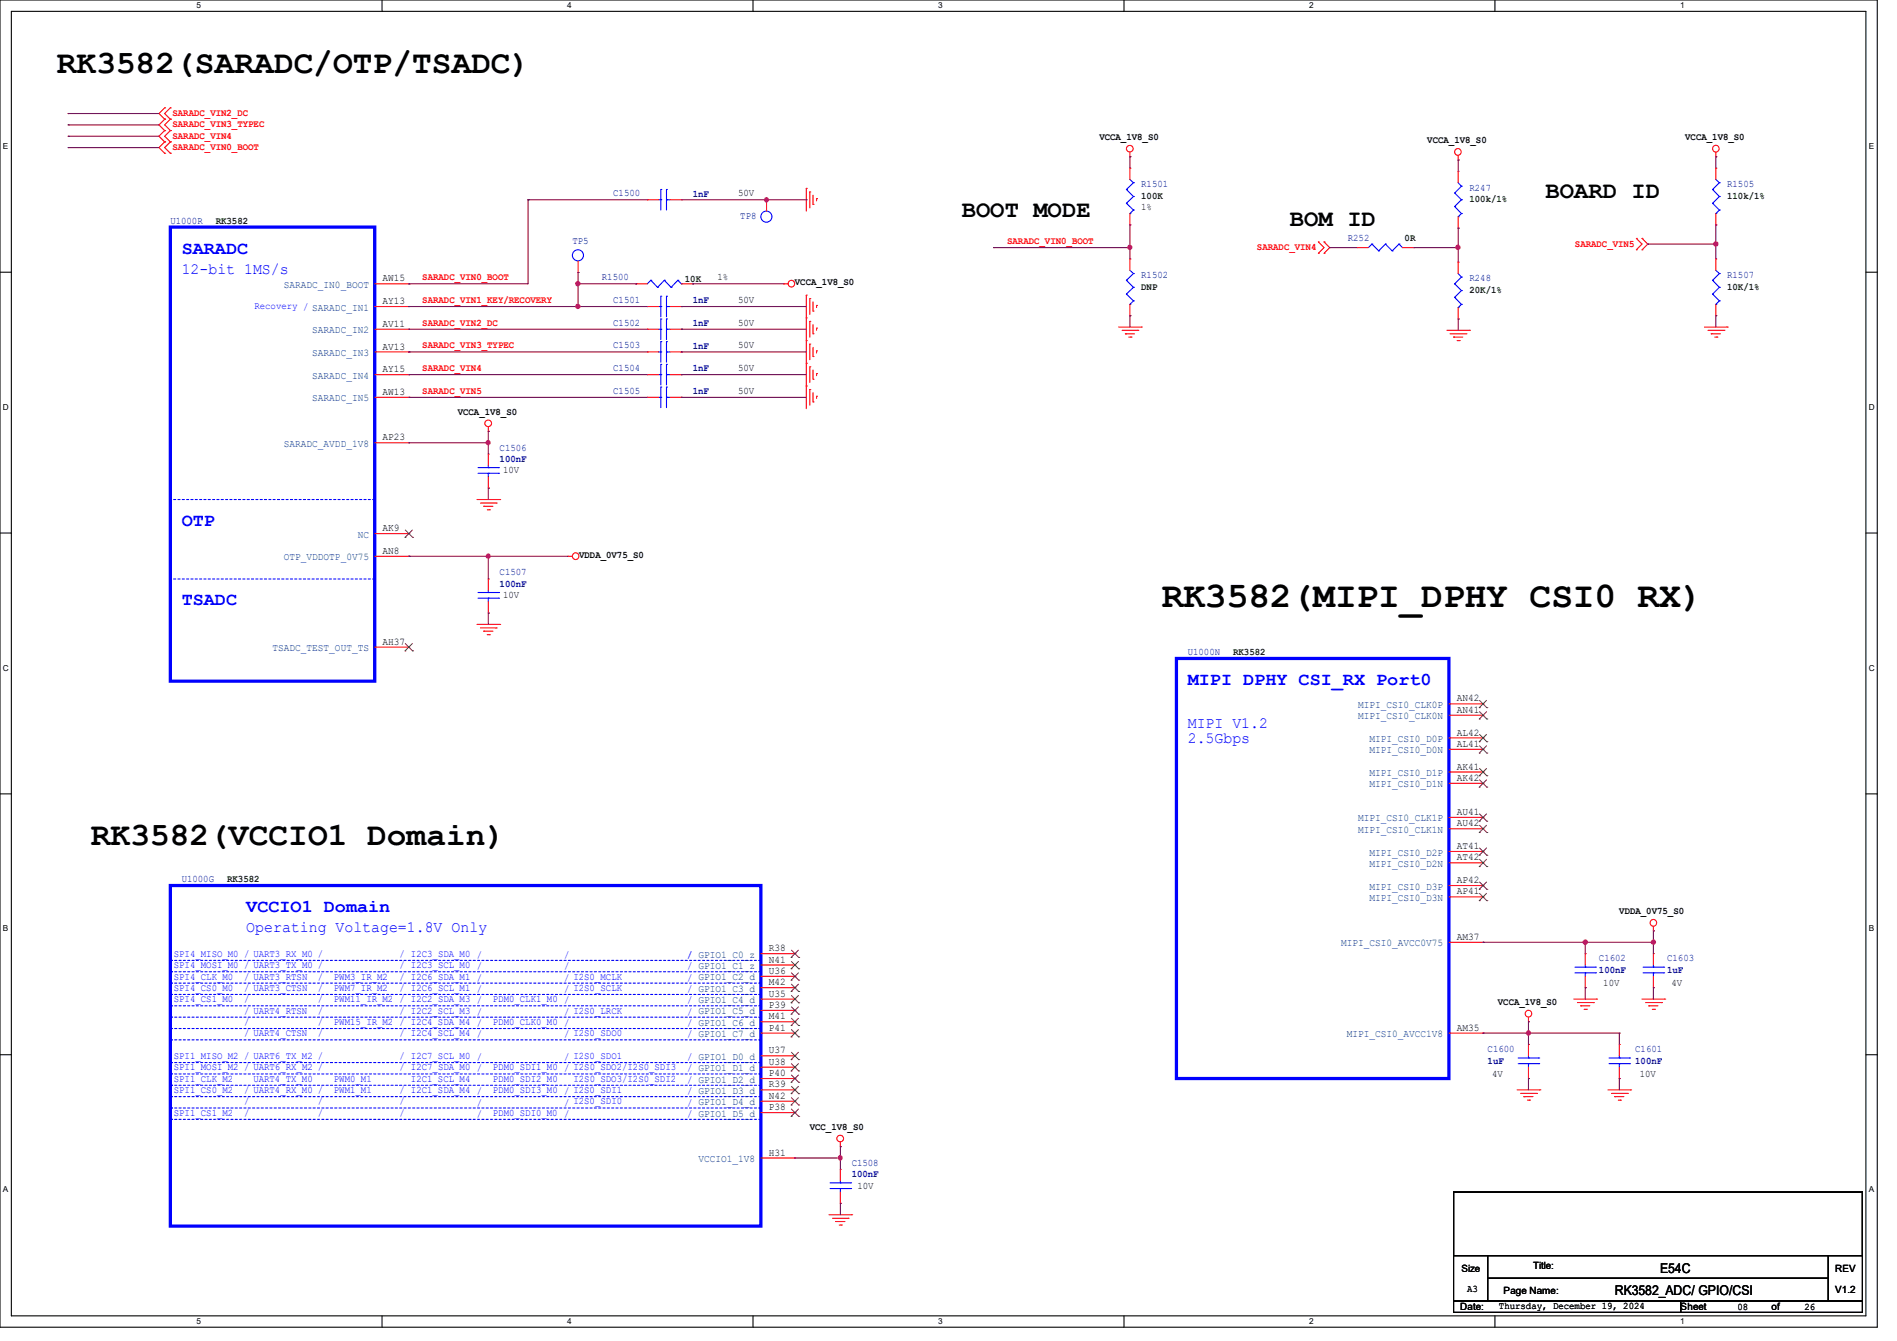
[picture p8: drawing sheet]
<svg xmlns="http://www.w3.org/2000/svg" width="297mm" height="210mm" viewBox="0 0 297 210" stroke-linecap="round" stroke-linejoin="round" font-family="sans-serif">
<path d="M0 0h293.9v207.9h-293.9zM1.8 1.8h290.3v204.3h-290.3z" fill="none" stroke="#000" stroke-width=".17"/>
<g fill="#fff">
<path d="M30.8 .2h.7v1.4h-.7z"/>
<path d="M30.8 206.2h.7v1.4h-.7z"/>
</g>
<path d="M59.8 0v1.8M59.8 206.1v1.8" fill="none" stroke="#000" stroke-width=".17"/>
<g fill="#fff">
<path d="M88.8 .2h.7v1.4h-.7z"/>
<path d="M88.8 206.2h.7v1.4h-.7z"/>
</g>
<path d="M117.9 0v1.8M117.9 206.1v1.8" fill="none" stroke="#000" stroke-width=".17"/>
<g fill="#fff">
<path d="M146.9 .2h.7v1.4h-.7z"/>
<path d="M146.9 206.2h.7v1.4h-.7z"/>
</g>
<path d="M176 0v1.8M176 206.1v1.8" fill="none" stroke="#000" stroke-width=".17"/>
<g fill="#fff">
<path d="M205 .2h.7v1.4h-.7z"/>
<path d="M205 206.2h.7v1.4h-.7z"/>
</g>
<path d="M234.1 0v1.8M234.1 206.1v1.8" fill="none" stroke="#000" stroke-width=".17"/>
<g fill="#fff">
<path d="M263.1 .2h.6v1.4h-.6z"/>
<path d="M263.1 206.2h.6v1.4h-.6z"/>
<path d="M.5 22.2h.8v1.4h-.8z"/>
<path d="M292.6 22.2h.8v1.4h-.8z"/>
<path d="M.5 63h.9v1.4h-.9z"/>
<path d="M292.6 63h.9v1.4h-.9z"/>
</g>
<path d="M0 42.6h1.8M292.1 42.6h1.8" fill="none" stroke="#000" stroke-width=".17"/>
<g fill="#fff">
<path d="M.5 103.9h.9v1.4h-.9z"/>
<path d="M292.6 103.9h.9v1.4h-.9z"/>
</g>
<path d="M0 83.5h1.8M292.1 83.5h1.8" fill="none" stroke="#000" stroke-width=".17"/>
<g fill="#fff">
<path d="M.5 144.7h.8v1.4h-.8z"/>
<path d="M292.6 144.7h.8v1.4h-.8z"/>
</g>
<path d="M0 124.3h1.8M292.1 124.3h1.8" fill="none" stroke="#000" stroke-width=".17"/>
<g fill="#fff">
<path d="M.5 185.6h.8v1.4h-.8z"/>
<path d="M292.6 185.6h.8v1.4h-.8z"/>
</g>
<path d="M0 165.2h1.8M292.1 165.2h1.8M227.6 186.7h64v9.9h-64zM227.6 196.6h5.3v7.2h-5.3zM232.9 196.6h53.4v3.6h-53.4zM286.3 196.6h5.3v7.2h-5.3zM227.6 203.8h35.5v1.7h-35.5zM232.9 200.2h53.4v3.6h-53.4zM263.1 203.8h28.5v1.7h-28.5z" fill="none" stroke="#000" stroke-width=".17"/>
<g fill="none" stroke="#f00" stroke-width=".17">
<path d="M25.8 18.7h.1M25.8 16.9h.1M25.8 18.7l-.9 .9 .9 .8M25.8 16.9l-.9 .9 .9 .9M26.7 18.7h.1M26.7 16.9h.1M26.7 18.7l-.9 .9 .9 .8M26.7 16.9l-.9 .9 .9 .9M25.8 20.4h.1M25.8 22.2h.1M25.8 24h.1M25.8 22.2l-.9 .9 .9 .9"/>
<path d="M25.8 20.4l-.9 .9 .9 .9M26.7 20.4h.1M26.7 24h.1M26.7 22.2h.1M26.7 22.2l-.9 .9 .9 .9M26.7 20.4l-.9 .9 .9 .9M101.3 31.3h.1M101.3 31.3h1.8M104.9 31.3h1.8M106.7 31.3h.1M120 31.3h.1M120 31.3v1.8"/>
<path d="M126.2 29.5h.1M126.2 29.5v3.6M126.8 30.1h.1M126.8 30.1v2.5M127.3 32h.1M127.3 30.6v1.4M127.8 31.1h.1M127.8 31.1v.4M176.9 24.6h.1M176.9 26.3h.1M176.9 35.2h.1M176.9 23.8v.8"/>
<path d="M176.9 26.3v1.8M176.9 33.4v1.8M206.4 39.7h.1M206.4 37.9h.1M206.4 37.9l.9 .9-.9 .9M207.3 37.9h.1M207.3 39.7h.1M207.3 37.9l.9 .9-.9 .9M212.5 38.8h.1M212.5 38.8h1.7M219.6 38.8h1.8M221.4 38.8h.1"/>
<path d="M228.3 25.1h.1M228.3 26.8h.1M228.3 35.7h.1M228.3 24.3v.8M228.3 26.8v1.8M228.3 34v1.7M256.2 39.1h.1M256.2 37.3h.1M256.2 37.3l.9 .9-.9 .9M257.1 37.3h.1M257.1 39.1h.1M257.1 37.3l.9 .9-.9 .9"/>
<path d="M268.6 24.6h.1M268.6 26.3h.1M268.6 35.2h.1M268.6 23.8v.8M268.6 26.3v1.8M268.6 33.4v1.8M58.7 44.4h5.3M58.7 48h5.3M58.7 51.6h5.3M58.7 55.1h5.3M58.7 58.7h5.3M64 44.4h.1"/>
<path d="M64 48h.1M64 51.6h.1M64 55.1h.1M64 58.7h.1M90.5 42.7h.1M90.5 40.9v1.8M99.6 44.4h.1M99.6 44.4h1.7M101.3 48h.1M101.3 51.6h.1M101.3 58.7h.1M101.3 55.1h.1"/>
<path d="M101.3 48h1.8M101.3 51.6h1.8M101.3 55.1h1.8M101.3 58.7h1.8M104.9 48h1.8M104.9 51.6h1.8M104.9 55.1h1.8M104.9 58.7h1.8M106.7 48h.1M106.7 51.6h.1M106.7 58.7h.1M106.7 55.1h.1"/>
<path d="M106.7 44.4h1.8M108.5 44.4h.1M122.7 44.4h.1M122.7 44.4h.7M126.2 46.2h.1M126.2 49.8h.1M126.2 53.3h.1M126.2 56.9h.1M126.2 46.2v17.8M126.8 46.8h.1M126.8 50.3h.1M126.8 53.9h.1"/>
<path d="M126.8 57.4h.1M126.8 46.8v2.4M126.8 50.3v2.5M126.8 53.9v2.4M126.8 57.4v2.5M127.3 48.7h.1M127.3 52.3h.1M127.3 55.8h.1M127.3 59.4h.1M127.3 47.3v1.4M127.3 50.8v1.5M127.3 54.4v1.4"/>
<path d="M127.3 58v1.4M127.8 47.8h.1M127.8 51.4h.1M127.8 54.9h.1M127.8 58.5h.1M127.8 47.8v.4M127.8 51.4v.3M127.8 54.9v.4M127.8 58.5v.3M175.1 51.2h3.6M175.7 51.7h2.4M176.2 52.3h.1"/>
<path d="M176.2 52.3h1.4M176.7 52.8h.4M176.9 40.6h.1M176.9 49.4h.1M176.9 40.6v1.7M176.9 47.7v1.7M177.1 52.8h.1M178.1 51.7h.1M178.7 51.2h.1M226.5 51.7h3.6M227 52.3h2.5M227.6 52.8h.1"/>
<path d="M227.6 52.8h1.4M228.1 53.3h.4M228.3 41.1h.1M228.3 50h.1M228.3 41.1v1.7M228.3 48.2v1.8M228.5 53.3h.1M229.5 52.3h.1M230.1 51.7h.1M266.9 51.2h3.5M267.4 51.7h2.5M267.9 52.3h.1"/>
<path d="M267.9 52.3h1.5M268.5 52.8h.3M268.6 40.6h.1M268.6 49.4h.1M268.6 40.6v1.7M268.6 47.7v1.7M268.8 52.8h.1M269.9 51.7h.1M270.4 51.2h.1M58.7 62.2h5.3M58.7 69.3h5.3M64 62.2h.1"/>
<path d="M64 69.3h.1M74.7 78.2h3.5M75.2 78.8h2.5M75.7 79.3h.1M75.7 79.3h1.5M76.3 79.8h.3M76.5 67.6h.1M76.5 71.1h.1M76.5 76.5h.1M76.5 66.8v.8M76.5 71.1v1.8M76.5 74.7v1.8"/>
<path d="M76.6 79.8h.1M77.7 78.8h.1M78.2 78.2h.1M101.3 62.2h.1M101.3 62.2h1.8M104.9 62.2h1.8M106.7 62.2h.1M126.2 60.5h.1M126.8 61h.1M126.8 61v2.5M127.3 62.9h.1M127.3 61.5v1.4"/>
<path d="M127.8 62.1h.1M127.8 62.1v.3M58.7 87.1h5.3M58.7 83.6h5.3M64 83.6h.1M64 87.1h.1M74.7 97.8h3.5M75.2 98.3h2.5M75.7 98.8h.1M75.7 98.8h1.5M76.3 99.4h.3M76.5 90.7h.1"/>
<path d="M76.5 96h.1M76.5 90.7v1.8M76.5 94.2v1.8M76.6 99.4h.1M77.7 98.3h.1M78.2 97.8h.1M88.9 87.1h.1M88.9 87.1h.7M58.7 101.3h5.3M64 101.3h.1M226.9 110.2h5.3M226.9 112h5.3"/>
<path d="M226.9 115.6h5.3M226.9 117.3h5.3M232.2 110.2h.1M232.2 112h.1M232.2 115.6h.1M232.2 117.3h.1M226.9 120.9h5.3M226.9 122.7h5.3M226.9 128h5.3M226.9 129.8h5.3M226.9 133.4h5.3M226.9 135.1h5.3"/>
<path d="M226.9 138.7h5.3M232.2 120.9h.1M232.2 122.7h.1M232.2 128h.1M232.2 129.8h.1M232.2 133.4h.1M232.2 135.1h.1M232.2 138.7h.1M119.1 156.5h5.4M119.1 149.4h5.4M119.1 151.1h5.4M119.1 158.2h5.4"/>
<path d="M119.1 152.9h5.4M119.1 154.7h5.4M124.5 149.4h.1M124.5 151.1h.1M124.5 158.2h.1M124.5 152.9h.1M124.5 156.5h.1M124.5 154.7h.1M226.9 140.5h5.3M226.9 147.6h5.3M232.2 140.5h.1M232.2 147.6h.1"/>
<path d="M239.3 159.3v.7M246.4 156.5h3.6M247 157h2.5M247.5 157.5h.1M247.5 157.5h1.4M248 158.1h.4M248.2 149.4h.1M248.2 154.7h.1M248.2 149.4v1.7M248.2 152.9v1.8M248.4 158.1h.1M249.5 157h.1"/>
<path d="M250 156.5h.1M257.1 156.5h3.5M257.6 157h2.5M258.1 157.5h.1M258.1 157.5h1.5M258.7 158.1h.3M258.9 145.8h.1M258.9 149.4h.1M258.9 154.7h.1M258.9 145.1v.7M258.9 149.4v1.7M258.9 152.9v1.8"/>
<path d="M259 158.1h.1M260.1 157h.1M260.6 156.5h.1M119.1 170.7h5.4M119.1 161.8h5.4M119.1 160h5.4M119.1 172.5h5.4M119.1 165.4h5.4M119.1 167.1h5.4M119.1 168.9h5.4M119.1 174.2h5.4M124.5 160h.1"/>
<path d="M124.5 172.5h.1M124.5 170.7h.1M124.5 161.8h.1M124.5 165.4h.1M124.5 167.1h.1M124.5 168.9h.1M124.5 174.2h.1M131.6 179.6h.1M131.6 178.9v.7M226.9 161.8h5.3M232.2 161.8h.1M237.5 170.7h3.6"/>
<path d="M238.1 171.2h2.5M238.6 171.7h.1M238.6 171.7h1.4M239.1 172.3h.4M239.3 160h.1M239.3 163.6h.1M239.3 168.9h.1M239.3 163.6v1.8M239.3 167.1v1.8M239.5 172.3h.1M240.6 171.2h.1M241.1 170.7h.1"/>
<path d="M251.8 170.7h3.5M252.3 171.2h2.5M252.8 171.7h.1M252.8 171.7h1.5M253.4 172.3h.3M253.5 163.6h.1M253.5 168.9h.1M253.5 163.6v1.8M253.5 167.1v1.8M253.7 172.3h.1M254.8 171.2h.1M255.3 170.7h.1"/>
<path d="M119.1 181.4h5.4M124.5 181.4h.1M129.8 190.2h3.6M130.3 190.8h2.5M130.9 191.3h.1M130.9 191.3h1.4M131.4 191.9h.3M131.6 183.1h.1M131.6 188.5h.1M131.6 183.1v1.8M131.6 186.7v1.8M131.7 191.9h.1"/>
<path d="M132.8 190.8h.1M133.4 190.2h.1"/>
<circle cx="176.9" cy="23.3" r=".52"/>
<circle cx="228.3" cy="23.8" r=".52"/>
<circle cx="268.6" cy="23.3" r=".52"/>
<circle cx="123.9" cy="44.4" r=".52"/>
<circle cx="76.4" cy="66.3" r=".52"/>
<circle cx="90.1" cy="87.1" r=".52"/>
<circle cx="239.3" cy="158.8" r=".52"/>
<circle cx="258.9" cy="144.5" r=".52"/>
<circle cx="131.6" cy="178.3" r=".52"/>
</g>
<g fill="none" stroke="#00f" stroke-width=".17">
<path d="M103.1 31.3h.4M103.5 31.3h.1M103.5 29.7h.1M103.5 29.7v3.2M104.4 29.7h.1M104.4 31.3h.1M104.4 29.7v3.2M104.4 31.3h.5M176.4 29.7h.1M176.4 31.8h.1M176.4 29.7l1.1 1.1M176.4 31.8l1.1 1.1"/>
<path d="M176.9 33.4h.1M176.9 28.1l.6 .5M177.5 28.6h.1M177.5 30.8h.1M177.5 32.9h.1M177.5 28.6l-1.1 1.1M177.5 30.8l-1.1 1M177.5 32.9l-.6 .5M214.8 38.2h.1M214.8 38.2l-.6 .6M214.8 38.2l1.1 1.1M215.9 39.3h.1"/>
<path d="M216.9 38.2h.1M216.9 38.2l-1 1.1M216.9 38.2l1.1 1.1M218 39.3h.1M219 38.2h.1M219 38.2l-1 1.1M219 38.2l.6 .6M219.6 38.8h.1M227.8 30.2h.1M227.8 32.3h.1M227.8 30.2l1 1.1M227.8 32.3l1 1.1"/>
<path d="M228.3 34h.1M228.3 28.6l.5 .6M228.8 29.2h.1M228.8 31.3h.1M228.8 33.4h.1M228.8 29.2l-1 1M228.8 31.3l-1 1M228.8 33.4l-.5 .6M268.1 29.7h.1M268.1 31.8h.1M268.1 29.7l1.1 1.1M268.1 31.8l1.1 1.1"/>
<path d="M268.6 33.4h.1M268.6 28.1l.6 .5M269.2 28.6h.1M269.2 30.8h.1M269.2 32.9h.1M269.2 28.6l-1.1 1.1M269.2 30.8l-1.1 1M269.2 32.9l-.6 .5M101.9 43.9h.1M101.9 43.9l-.6 .5M101.9 43.9l1.1 1.1M103 45h.1"/>
<path d="M103.1 48h.4M103.1 51.6h.4M103.1 58.7h.4M103.1 55.1h.4M103.5 48h.1M103.5 46.4h.1M103.5 51.6h.1M103.5 50h.1M103.5 58.7h.1M103.5 57.1h.1M103.5 55.1h.1M103.5 53.5h.1"/>
<path d="M103.5 46.4v3.2M103.5 50v3.2M103.5 53.5v3.2M103.5 57.1v3.2M104 43.9h.1M104 43.9l-1 1.1M104 43.9l1.1 1.1M104.4 46.4h.1M104.4 48h.1M104.4 50h.1M104.4 51.6h.1M104.4 57.1h.1"/>
<path d="M104.4 58.7h.1M104.4 53.5h.1M104.4 55.1h.1M104.4 48h.5M104.4 46.4v3.2M104.4 50v3.2M104.4 53.5v3.2M104.4 57.1v3.2M104.4 51.6h.5M104.4 58.7h.5M104.4 55.1h.5M105.1 45h.1"/>
<path d="M106.1 43.9h.1M106.1 43.9l-1 1.1M106.1 43.9l.6 .5M106.7 44.4h.1M176.4 43.9h.1M176.4 46.1h.1M176.4 43.9l1.1 1.1M176.4 46.1l1.1 1M176.9 47.7h.1M176.9 42.3l.6 .5M177.5 42.8h.1M177.5 45h.1"/>
<path d="M177.5 47.1h.1M177.5 42.8l-1.1 1.1M177.5 45l-1.1 1.1M177.5 47.1l-.6 .6M227.8 44.4h.1M227.8 46.6h.1M227.8 44.4l1 1.1M227.8 46.6l1 1.1M228.3 48.2h.1M228.3 42.8l.5 .6M228.8 43.4h.1M228.8 45.5h.1"/>
<path d="M228.8 47.7h.1M228.8 43.4l-1 1M228.8 45.5l-1 1.1M228.8 47.7l-.5 .5M268.1 43.9h.1M268.1 46.1h.1M268.1 43.9l1.1 1.1M268.1 46.1l1.1 1M268.6 47.7h.1M268.6 42.3l.6 .5M269.2 42.8h.1M269.2 45h.1"/>
<path d="M269.2 47.1h.1M269.2 42.8l-1.1 1.1M269.2 45l-1.1 1.1M269.2 47.1l-.6 .6M74.8 74.1h3.3M74.8 73.2h3.3M76.5 73.2h.1M76.5 74.1h.1M76.5 72.9v.3M76.5 74.1v.6M78.1 74.1h.1M78.1 73.2h.1"/>
<path d="M103.1 62.2h.4M103.5 62.2h.1M103.5 60.6h.1M103.5 60.6v3.2M104.4 60.6h.1M104.4 62.2h.1M104.4 60.6v3.2M104.4 62.2h.5M74.8 93.7h3.3M74.8 92.8h3.3M76.5 92.8h.1M76.5 93.7h.1"/>
<path d="M76.5 92.5v.3M76.5 93.7v.5M78.1 93.7h.1M78.1 92.8h.1M246.6 152.4h3.2M246.6 151.5h3.2M248.2 151.5h.1M248.2 152.4h.1M248.2 151.1v.4M248.2 152.4v.5M249.8 152.4h.1M249.8 151.5h.1"/>
<path d="M257.3 152.4h3.2M257.3 151.5h3.2M258.9 151.5h.1M258.9 152.4h.1M258.9 151.1v.4M258.9 152.4v.5M260.5 152.4h.1M260.5 151.5h.1M237.7 166.6h3.2M237.7 165.7h3.2M239.3 165.7h.1M239.3 166.6h.1"/>
<path d="M239.3 165.4v.3M239.3 166.6v.5M240.9 166.6h.1M240.9 165.7h.1M251.9 166.6h3.2M251.9 165.7h3.2M253.5 165.7h.1M253.5 166.6h.1M253.5 165.4v.3M253.5 166.6v.5M255.1 166.6h.1M255.1 165.7h.1"/>
<path d="M130 186.1h3.2M130 185.3h3.2M131.6 185.3h.1M131.6 186.1h.1M131.6 184.9v.4M131.6 186.1v.6M133.2 186.1h.1M133.2 185.3h.1"/>
<circle cx="90.5" cy="40" r=".87"/>
<circle cx="120" cy="33.9" r=".87"/>
</g>
<path d="M26.7 35.6h32v71.1h-32zM184.2 103.1h42.7v65.8h-42.7zM26.7 138.7h92.4v53.3h-92.4z" fill="none" stroke="#00f" stroke-width=".51"/>
<g fill="none" stroke="#00f" stroke-width=".17" stroke-dasharray=".3 .3">
<path d="M26.7 78.2h.1M58.7 78.2h-32M26.7 90.7h.1M58.7 90.7h-32M26.8 150.4h.1M26.8 152.2h.1M26.8 154h.1M26.8 155.7h.1M26.8 157.5h.1M26.8 159.3h.1M119.1 150.4h-92.3M119.1 152.2h-92.3"/>
<path d="M119.1 154h-92.3M119.1 155.7h-92.3M119.1 157.5h-92.3M119.1 159.3h-92.3M26.8 161.1h.1M26.8 162.9h.1M26.8 166.4h.1M26.8 168.2h.1M26.8 171.7h.1M26.8 173.5h.1M26.8 175.3h.1M26.8 170h.1"/>
<path d="M119.1 161.1h-92.3M119.1 162.9h-92.3M119.1 166.4h-92.3M119.1 168.2h-92.3M119.1 171.7h-92.3M119.1 173.5h-92.3M119.1 175.3h-92.3M119.1 170h-92.3"/>
</g>
<g fill="none" stroke="#7f3f00" stroke-width=".16">
<path d="M63.4 84.2h.1M63.5 83l1.1 1.2M64.6 83l-1.2 1.2M64.6 84.2h.1M63.4 101.9h.1M63.5 100.8l1.1 1.1M64.6 100.8l-1.2 1.1M64.6 101.9h.1M231.6 110.8h.1M231.6 112.6h.1M231.6 116.2h.1M231.6 117.9h.1"/>
<path d="M231.6 109.7l1.2 1.1M231.6 111.5l1.2 1.1M231.6 115l1.2 1.2M231.6 116.8l1.2 1.1M232.7 109.7l-1.1 1.1M232.7 111.5l-1.1 1.1M232.7 115l-1.1 1.2M232.7 116.8l-1.1 1.1M232.8 110.8h.1M232.8 112.6h.1M232.8 116.2h.1M232.8 117.9h.1"/>
<path d="M231.6 121.5h.1M231.6 123.3h.1M231.6 128.6h.1M231.6 130.4h.1M231.6 133.9h.1M231.6 135.7h.1M231.6 139.3h.1M231.6 120.4l1.2 1.1M231.6 122.1l1.2 1.2M231.6 127.5l1.2 1.1M231.6 129.2l1.2 1.2M231.6 132.8l1.2 1.1"/>
<path d="M231.6 134.6l1.2 1.1M231.6 138.1l1.2 1.2M231.6 139.9l1.2 1.2M232.7 120.4l-1.1 1.1M232.7 122.1l-1.1 1.2M232.7 127.5l-1.1 1.1M232.7 129.2l-1.1 1.2M232.7 132.8l-1.1 1.1M232.7 134.6l-1.1 1.1M232.7 138.1l-1.1 1.2M232.7 139.9l-1.1 1.2M232.8 121.5h.1"/>
<path d="M232.8 123.3h.1M232.8 128.6h.1M232.8 130.4h.1M232.8 133.9h.1M232.8 135.7h.1M232.8 139.3h.1M123.9 149.9h.1M123.9 151.7h.1M123.9 158.8h.1M123.9 153.5h.1M123.9 157.1h.1M123.9 155.3h.1"/>
<path d="M123.9 148.8l1.2 1.1M123.9 150.6l1.2 1.1M123.9 159.5l1.2 1.1M123.9 157.7l1.2 1.1M123.9 152.4l1.2 1.1M123.9 155.9l1.2 1.2M123.9 154.1l1.2 1.2M125 148.8l-1.1 1.1M125 150.6l-1.1 1.1M125 159.5l-1.1 1.1M125 157.7l-1.1 1.1M125 152.4l-1.1 1.1"/>
<path d="M125 155.9l-1.1 1.2M125 154.1l-1.1 1.2M125.1 149.9h.1M125.1 151.7h.1M125.1 158.8h.1M125.1 153.5h.1M125.1 157.1h.1M125.1 155.3h.1M231.6 141.1h.1M232.8 141.1h.1M123.9 160.6h.1M123.9 173.1h.1"/>
<path d="M123.9 171.3h.1M123.9 162.4h.1M123.9 165.9h.1M123.9 167.7h.1M123.9 169.5h.1M123.9 174.8h.1M123.9 171.9l1.2 1.2M123.9 170.1l1.2 1.2M123.9 161.2l1.2 1.2M123.9 164.8l1.2 1.1M123.9 166.6l1.2 1.1M123.9 168.4l1.2 1.1"/>
<path d="M123.9 173.7l1.2 1.1M125 171.9l-1.1 1.2M125 170.1l-1.1 1.2M125 161.2l-1.1 1.2M125 164.8l-1.1 1.1M125 166.6l-1.1 1.1M125 168.4l-1.1 1.1M125 173.7l-1.1 1.1M125.1 160.6h.1M125.1 173.1h.1M125.1 171.3h.1M125.1 162.4h.1"/>
<path d="M125.1 165.9h.1M125.1 167.7h.1M125.1 169.5h.1M125.1 174.8h.1"/>
</g>
<g fill="none" stroke="#7f003f" stroke-width=".17">
<path d="M10.7 19.6h.1M10.7 17.8h.1M10.7 19.6h14.2M10.7 17.8h14.2M10.7 23.1h.1M10.7 21.3h.1M10.7 23.1h14.2M10.7 21.3h14.2M82.7 31.3h.1M82.7 31.3v13.1h-18.7M82.7 31.3h18.6M106.7 31.3h19.5"/>
<path d="M120 31.3h.1M126.2 31.3h.1M155.6 38.8h.1M155.6 38.8h21.3M176.9 24.6h.1M176.9 35.2h.1M176.9 38.8h.1M176.9 24.6v1.7M176.9 35.2v5.4M208.2 38.8h.1M208.2 38.8h4.3M221.4 38.8h.1"/>
<path d="M221.4 38.8h6.9M228.3 38.8h.1M228.3 35.7h.1M228.3 25.1h.1M228.3 25.1v1.7M228.3 35.7v5.4M258 38.2h.1M258 38.2h10.6M268.6 35.2h.1M268.6 24.6h.1M268.6 38.2h.1M268.6 24.6v1.7"/>
<path d="M268.6 35.2v5.4M64 51.6h.1M64 55.1h.1M64 58.7h.1M64 44.4h.1M64 48h.1M64 48h37.3M64 51.6h37.3M64 55.1h37.3M64 58.7h37.3M90.5 44.4h.1M90.5 48h.1"/>
<path d="M90.5 42.7h.1M90.5 44.4h9.1M90.5 42.7v5.3M99.6 44.4h.1M106.7 48h.1M106.7 51.6h.1M106.7 55.1h.1M106.7 58.7h.1M106.7 48h19.5M106.7 51.6h19.5M106.7 55.1h19.5M106.7 58.7h19.5"/>
<path d="M108.5 44.4h.1M108.5 44.4h14.2M176.9 49.4h.1M176.9 49.4v1.8M228.3 50h.1M228.3 50v1.7M268.6 49.4h.1M268.6 49.4v1.8M64 62.2h.1M64 69.3h.1M64 62.2h37.3M64 69.3h12.5"/>
<path d="M76.5 69.3h.1M76.5 76.5h.1M76.5 67.6h.1M76.5 67.6v3.5M76.5 76.5v1.7M106.7 62.2h.1M106.7 62.2h19.5M64 87.1h.1M64 87.1h24.9M76.5 87.1h.1M76.5 96h.1M76.5 87.1v3.6"/>
<path d="M76.5 96v1.8M232.2 147.6h.1M232.2 147.6h26.7M248.2 147.6h.1M248.2 154.7h.1M248.2 147.6v1.8M248.2 154.7v1.8M258.9 145.8h.1M258.9 154.7h.1M258.9 147.6h.1M258.9 145.8v3.6M258.9 154.7v1.8"/>
<path d="M131.6 179.6h.1M131.6 179.6v3.5M232.2 161.8h.1M232.2 161.8h21.3M239.3 161.8h.1M239.3 168.9h.1M239.3 160h.1M239.3 160v3.6M239.3 168.9v1.8M253.5 161.8h.1M253.5 168.9h.1M253.5 161.8v1.8"/>
<path d="M253.5 168.9v1.8M124.5 181.4h.1M124.5 181.4h7.1M131.6 188.5h.1M131.6 181.4h.1M131.6 188.5v1.7"/>
</g>
<g fill="#f0f" stroke="#f0f" stroke-width=".17">
<circle cx="76.4" cy="69.3" r=".33"/>
<circle cx="76.4" cy="87.1" r=".33"/>
<circle cx="131.5" cy="181.3" r=".33"/>
<circle cx="120" cy="31.3" r=".33"/>
<circle cx="90.5" cy="44.4" r=".34"/>
<circle cx="90.5" cy="48" r=".34"/>
<circle cx="176.9" cy="38.7" r=".33"/>
<circle cx="268.6" cy="38.2" r=".34"/>
<circle cx="239.3" cy="161.8" r=".34"/>
<circle cx="258.9" cy="147.6" r=".34"/>
<circle cx="248.2" cy="147.6" r=".34"/>
<circle cx="228.3" cy="38.7" r=".34"/>
</g>
<text font-size="5.7" x="181.9" y="95">RK3582(MIPI_DPHY CSI0 RX)</text>
<g font-size="5.1">
<text x="8.9" y="11.4">RK3582(SARADC/OTP/TSADC)</text>
<text x="14.2" y="132.3">RK3582(VCCIO1 Domain)</text>
</g>
<g font-size="3.7">
<text x="150.6" y="34">BOOT MODE</text>
<text x="202" y="35.3">BOM ID</text>
<text x="242" y="31.1">BOARD ID</text>
</g>
<g font-size="2.8" fill="#00f">
<text x="28.4" y="39.7">SARADC</text>
<text x="28.4" y="82.4">OTP</text>
<text x="28.4" y="94.8">TSADC</text>
<text x="186" y="107.3">MIPI DPHY CSI_RX Port0</text>
<text x="38.6" y="142.8">VCCIO1 Domain</text>
</g>
<g font-size="2.5" fill="#00f">
<text x="28.4" y="42.8">12-bit 1MS/s</text>
<text x="186" y="114">MIPI V1.2</text>
<text x="186" y="116.4">2.5Gbps</text>
<text x="38.6" y="146">Operating Voltage=1.8V Only</text>
</g>
<g font-size="2.1">
<text x="252.8" y="202.9">RK3582_ADC/ GPIO/CSI</text>
<text x="259.9" y="199.3">E54C</text>
</g>
<g font-size="1.6" fill="#f00">
<text x="27" y="19.9">SARADC_VIN3_TYPEC</text>
<text x="27" y="18.2">SARADC_VIN2_DC</text>
<text x="27" y="23.5">SARADC_VIN0_BOOT</text>
<text x="27" y="21.7">SARADC_VIN4</text>
<text x="157.7" y="38.2">SARADC_VIN0_BOOT</text>
<text x="196.8" y="39.2">SARADC_VIN4</text>
<text x="246.6" y="38.6">SARADC_VIN5</text>
<text x="66.1" y="43.9">SARADC_VIN0_BOOT</text>
<text x="66.1" y="47.5">SARADC_VIN1_KEY/RECOVERY</text>
<text x="66.1" y="51">SARADC_VIN2_DC</text>
<text x="66.1" y="54.6">SARADC_VIN3_TYPEC</text>
<text x="66.1" y="58.1">SARADC_VIN4</text>
<text x="66.1" y="61.7">SARADC_VIN5</text>
</g>
<g font-size="1.6">
<text x="172.1" y="21.9">VCCA_1V8_S0</text>
<text x="223.5" y="22.4">VCCA_1V8_S0</text>
<text x="263.9" y="21.9">VCCA_1V8_S0</text>
<text x="115.6" y="30.7">50V</text>
<text x="178.7" y="32.9">1%</text>
<text x="59.9" y="44.1">AW15</text>
<text x="59.9" y="47.6">AY13</text>
<text x="112.3" y="43.9">1%</text>
<text x="115.6" y="47.5">50V</text>
<text x="124.5" y="44.7">VCCA_1V8_S0</text>
<text x="59.9" y="51.2">AV11</text>
<text x="115.6" y="51">50V</text>
<text x="59.9" y="54.7">AV13</text>
<text x="59.9" y="58.3">AY15</text>
<text x="115.6" y="58.1">50V</text>
<text x="115.6" y="54.6">50V</text>
<text x="59.9" y="61.8">AW13</text>
<text x="71.7" y="64.9">VCCA_1V8_S0</text>
<text x="115.6" y="61.7">50V</text>
<text x="59.9" y="69">AP23</text>
<text x="78.8" y="74.1">10V</text>
<text x="59.9" y="83.2">AK9</text>
<text x="59.9" y="86.7">AN8</text>
<text x="90.7" y="87.3">VDDA_0V75_S0</text>
<text x="78.8" y="93.7">10V</text>
<text x="59.9" y="101">AH37</text>
<text x="228.1" y="109.9">AN42</text>
<text x="228.1" y="111.6">AN41</text>
<text x="228.1" y="115.2">AL42</text>
<text x="228.1" y="117">AL41</text>
<text x="228.1" y="120.5">AK41</text>
<text x="228.1" y="122.3">AK42</text>
<text x="228.1" y="127.6">AU41</text>
<text x="228.1" y="129.4">AU42</text>
<text x="228.1" y="133">AT41</text>
<text x="228.1" y="134.7">AT42</text>
<text x="228.1" y="138.3">AP42</text>
<text x="228.1" y="140.1">AP41</text>
<text x="253.5" y="143.2">VDDA_0V75_S0</text>
<text x="120.4" y="149">R38</text>
<text x="228.1" y="147.2">AM37</text>
<text x="120.4" y="150.8">N41</text>
<text x="120.4" y="152.5">U36</text>
<text x="120.4" y="154.3">M42</text>
<text x="251" y="154.5">10V</text>
<text x="261.7" y="154.5">4V</text>
<text x="120.4" y="159.6">M41</text>
<text x="120.4" y="157.9">P39</text>
<text x="120.4" y="156.1">U35</text>
<text x="120.4" y="161.4">P41</text>
<text x="228.1" y="161.4">AM35</text>
<text x="234.5" y="157.4">VCCA_1V8_S0</text>
<text x="120.4" y="165">U37</text>
<text x="120.4" y="166.8">U38</text>
<text x="120.4" y="172.1">N42</text>
<text x="120.4" y="170.3">R39</text>
<text x="120.4" y="168.5">P40</text>
<text x="120.4" y="173.9">P38</text>
<text x="233.6" y="168.7">4V</text>
<text x="256.7" y="168.7">10V</text>
<text x="126.8" y="176.9">VCC_1V8_S0</text>
<text x="120.4" y="181">H31</text>
<text x="134.2" y="186.1">10V</text>
<text x="228.8" y="199.1">Size</text>
<text x="229.7" y="202.3">A3</text>
<text x="235.4" y="202.7">Page Name:</text>
<text x="240" y="198.8">Title:</text>
<text x="287.3" y="202.5">V1.2</text>
<text x="287.3" y="199.1">REV</text>
<text x="228.6" y="205.2">Date:</text>
<text x="234.7" y="205">Thursday, December 19, 2024</text>
<text x="263.1" y="205.2">Sheet</text>
<text x="272" y="205.1">08</text>
<text x="277.4" y="205.2">of</text>
<text x="282.5" y="205.1">26</text>
</g>
<g font-size="1.6" fill="#00007f">
<text x="178.7" y="29.3">R1501</text>
<text x="230.1" y="29.8">R247</text>
<text x="270.4" y="29.3">R1505</text>
<text x="26.7" y="35">U1000R</text>
<text x="96" y="30.7">C1500</text>
<text x="108.5" y="30.8">1nF</text>
<text x="115.9" y="34.3">TP8</text>
<text x="89.6" y="38.2">TP5</text>
<text x="211" y="37.7">R252</text>
<text x="94.2" y="43.9">R1500</text>
<text x="96" y="47.5">C1501</text>
<text x="108.5" y="47.5">1nF</text>
<text x="178.7" y="43.6">R1502</text>
<text x="230.1" y="44.1">R248</text>
<text x="270.4" y="43.6">R1507</text>
<text x="96" y="51">C1502</text>
<text x="108.5" y="51.1">1nF</text>
<text x="96" y="58.1">C1504</text>
<text x="96" y="54.6">C1503</text>
<text x="108.5" y="58.2">1nF</text>
<text x="108.5" y="54.6">1nF</text>
<text x="96" y="61.7">C1505</text>
<text x="108.5" y="61.7">1nF</text>
<text x="78.2" y="70.6">C1506</text>
<text x="78.2" y="72.4">100nF</text>
<text x="78.2" y="90.1">C1507</text>
<text x="78.2" y="91.9">100nF</text>
<text x="186" y="102.6">U1000N</text>
<text x="28.4" y="138.1">U1000G</text>
<text x="250.4" y="150.6">C1602</text>
<text x="250.4" y="152.4">100nF</text>
<text x="261" y="150.6">C1603</text>
<text x="261" y="152.4">1uF</text>
<text x="232.9" y="164.8">C1600</text>
<text x="232.9" y="166.6">1uF</text>
<text x="256" y="164.8">C1601</text>
<text x="256" y="166.6">100nF</text>
<text x="133.3" y="182.6">C1508</text>
<text x="133.3" y="184.4">100nF</text>
</g>
<g font-size="1.6" fill="#003f00">
<text x="33.8" y="35.1">RK3582</text>
<text x="178.7" y="31.2">100K</text>
<text x="230.1" y="31.7">100k/1%</text>
<text x="270.4" y="31.2">110k/1%</text>
<text x="219.9" y="37.7">0R</text>
<text x="107.2" y="44.1">10K</text>
<text x="178.7" y="45.4">DNP</text>
<text x="230.1" y="45.9">20K/1%</text>
<text x="270.4" y="45.4">10K/1%</text>
<text x="193.1" y="102.6">RK3582</text>
<text x="35.6" y="138.2">RK3582</text>
</g>
<g font-size="1.6" fill="#003f7f">
<text x="44.4" y="45.1">SARADC_IN0_BOOT</text>
<text x="48.9" y="52.2">SARADC_IN2</text>
<text x="48.9" y="55.8">SARADC_IN3</text>
<text x="48.9" y="59.3">SARADC_IN4</text>
<text x="48.9" y="62.9">SARADC_IN5</text>
<text x="44.4" y="70">SARADC_AVDD_1V8</text>
<text x="44.4" y="87.8">OTP_VDDOTP_0V75</text>
<text x="56" y="84.2">NC</text>
<text x="42.7" y="102">TSADC_TEST_OUT_TS</text>
<text x="212.6" y="110.9">MIPI_CSI0_CLK0P</text>
<text x="212.6" y="112.7">MIPI_CSI0_CLK0N</text>
<text x="214.4" y="116.2">MIPI_CSI0_D0P</text>
<text x="214.4" y="118">MIPI_CSI0_D0N</text>
<text x="214.4" y="121.5">MIPI_CSI0_D1P</text>
<text x="214.4" y="123.3">MIPI_CSI0_D1N</text>
<text x="212.6" y="128.7">MIPI_CSI0_CLK1P</text>
<text x="212.6" y="130.4">MIPI_CSI0_CLK1N</text>
<text x="214.4" y="134">MIPI_CSI0_D2P</text>
<text x="214.4" y="135.8">MIPI_CSI0_D2N</text>
<text x="214.4" y="139.3">MIPI_CSI0_D3P</text>
<text x="214.4" y="141.1">MIPI_CSI0_D3N</text>
<text x="210" y="148.2">MIPI_CSI0_AVCC0V75</text>
<text x="210.9" y="162.4">MIPI_CSI0_AVCC1V8</text>
<text x="109.3" y="182">VCCIO1_1V8</text>
</g>
<g font-size="1.6" fill="#00f">
<text x="39.8" y="48.3">Recovery / SARADC_IN1</text>
<text x="27.2" y="149.9">SPI4_MISO_M0 / UART3_RX_M0 /</text>
<text x="62.6" y="149.9">/ I2C3_SDA_M0 /</text>
<text x="27.2" y="155.2">SPI4_CS0_M0</text>
<text x="27.2" y="153.4">SPI4_CLK_M0</text>
<text x="27.2" y="151.6">SPI4_MOSI_M0 / UART3_TX_M0 /</text>
<text x="38.2" y="155.2">/ UART3_CTSN</text>
<text x="38.2" y="153.4">/ UART3_RTSN</text>
<text x="49.8" y="155.2">/</text>
<text x="49.8" y="153.4">/</text>
<text x="52.3" y="155.2">PWM7_IR_M2</text>
<text x="52.3" y="153.4">PWM3_IR_M2</text>
<text x="62.6" y="155.2">/ I2C6_SCL_M1 /</text>
<text x="62.6" y="153.4">/ I2C6_SDA_M1 /</text>
<text x="62.6" y="151.6">/ I2C3_SCL_M0 /</text>
<text x="88.3" y="155.4">/ I2S0_SCLK</text>
<text x="88.3" y="153.6">/ I2S0_MCLK</text>
<text x="88.3" y="151.8">/</text>
<text x="88.3" y="150">/</text>
<text x="107.6" y="150">/</text>
<text x="107.6" y="151.8">/ GPIO1_C1_z</text>
<text x="107.6" y="153.6">/ GPIO1_C2_d</text>
<text x="107.6" y="155.4">/ GPIO1_C3_d</text>
<text x="107.6" y="150">/ GPIO1_C0_z</text>
<text x="27.2" y="157">SPI4_CS1_M0</text>
<text x="38.2" y="160.5">/</text>
<text x="38.2" y="158.7">/ UART4_RTSN</text>
<text x="38.2" y="157">/</text>
<text x="49.8" y="160.5">/</text>
<text x="49.8" y="158.7">/</text>
<text x="49.8" y="157">/</text>
<text x="52.3" y="160.5">PWM15_IR_M2 / I2C4_SDA_M4 /</text>
<text x="52.3" y="157">PWM11_IR_M2 / I2C2_SDA_M3 /</text>
<text x="62.6" y="158.7">/ I2C2_SCL_M3 /</text>
<text x="77.2" y="160.5">PDM0_CLK0_M0 /</text>
<text x="77.2" y="157">PDM0_CLK1_M0 /</text>
<text x="88.3" y="158.9">/ I2S0_LRCK</text>
<text x="107.6" y="157.1">/ GPIO1_C4_d</text>
<text x="107.6" y="158.9">/ GPIO1_C5_d</text>
<text x="107.6" y="160.7">/ GPIO1_C6_d</text>
<text x="27.2" y="165.9">SPI1_MISO_M2 / UART6_TX_M2 /</text>
<text x="27.2" y="167.6">SPI1_MOSI_M2 / UART6_RX_M2 /</text>
<text x="38.2" y="162.3">/ UART4_CTSN</text>
<text x="49.8" y="162.3">/</text>
<text x="62.6" y="165.9">/ I2C7_SCL_M0 /</text>
<text x="62.6" y="162.3">/ I2C4_SCL_M4 /</text>
<text x="62.6" y="167.6">/ I2C7_SDA_M0 /</text>
<text x="77.2" y="167.6">PDM0_SDI1_M0 / I2S0_SDO2/I2S0_SDI3</text>
<text x="88.3" y="166">/ I2S0_SDO1</text>
<text x="88.3" y="162.5">/ I2S0_SDO0</text>
<text x="107.6" y="162.5">/ GPIO1_C7_d</text>
<text x="107.6" y="166">/ GPIO1_D0_d</text>
<text x="107.6" y="167.8">/ GPIO1_D1_d</text>
<text x="27.2" y="169.4">SPI1_CLK_M2</text>
<text x="27.2" y="171.2">SPI1_CS0_M2</text>
<text x="38.2" y="171.2">/ UART4_RX_M0 /</text>
<text x="38.2" y="173">/</text>
<text x="39.7" y="169.4">UART4_TX_M0</text>
<text x="49.8" y="173">/</text>
<text x="52.3" y="169.4">PWM0_M1</text>
<text x="52.3" y="171.2">PWM1_M1</text>
<text x="62.6" y="171.2">/ I2C1_SDA_M4 /</text>
<text x="62.6" y="173">/</text>
<text x="64.3" y="169.4">I2C1_SCL_M4</text>
<text x="74.7" y="173.1">/</text>
<text x="77.2" y="171.2">PDM0_SDI3_M0 / I2S0_SDI1</text>
<text x="77.2" y="169.4">PDM0_SDI2_M0</text>
<text x="88.3" y="173.1">/ I2S0_SDI0</text>
<text x="89.8" y="169.4">I2S0_SDO3/I2S0_SDI2</text>
<text x="107.6" y="171.4">/ GPIO1_D3_d</text>
<text x="107.6" y="173.1">/ GPIO1_D4_d</text>
<text x="107.6" y="169.6">/ GPIO1_D2_d</text>
<text x="27.2" y="174.7">SPI1_CS1_M2</text>
<text x="38.2" y="174.7">/</text>
<text x="49.8" y="174.7">/</text>
<text x="62.6" y="174.7">/</text>
<text x="74.7" y="174.9">/</text>
<text x="77.2" y="174.7">PDM0_SDI0_M0 /</text>
<text x="107.6" y="174.9">/ GPIO1_D5_d</text>
</g>
<g font-size="1.3">
<text x="30.8" y="1.3">5</text>
<text x="88.8" y="1.3">4</text>
<text x="146.9" y="1.3">3</text>
<text x="205" y="1.3">2</text>
<text x="263.1" y="1.3">1</text>
<text x=".5" y="23.3">E</text>
<text x="292.6" y="23.3">E</text>
<text x=".5" y="64.2">D</text>
<text x="292.6" y="64.2">D</text>
<text x=".5" y="105">C</text>
<text x="292.6" y="105">C</text>
<text x=".5" y="145.9">B</text>
<text x="292.6" y="145.9">B</text>
<text x=".5" y="186.7">A</text>
<text x="292.6" y="186.7">A</text>
<text x="30.8" y="207.4">5</text>
<text x="88.8" y="207.4">4</text>
<text x="146.9" y="207.4">3</text>
<text x="205" y="207.4">2</text>
<text x="263.1" y="207.4">1</text>
</g>
</svg>
